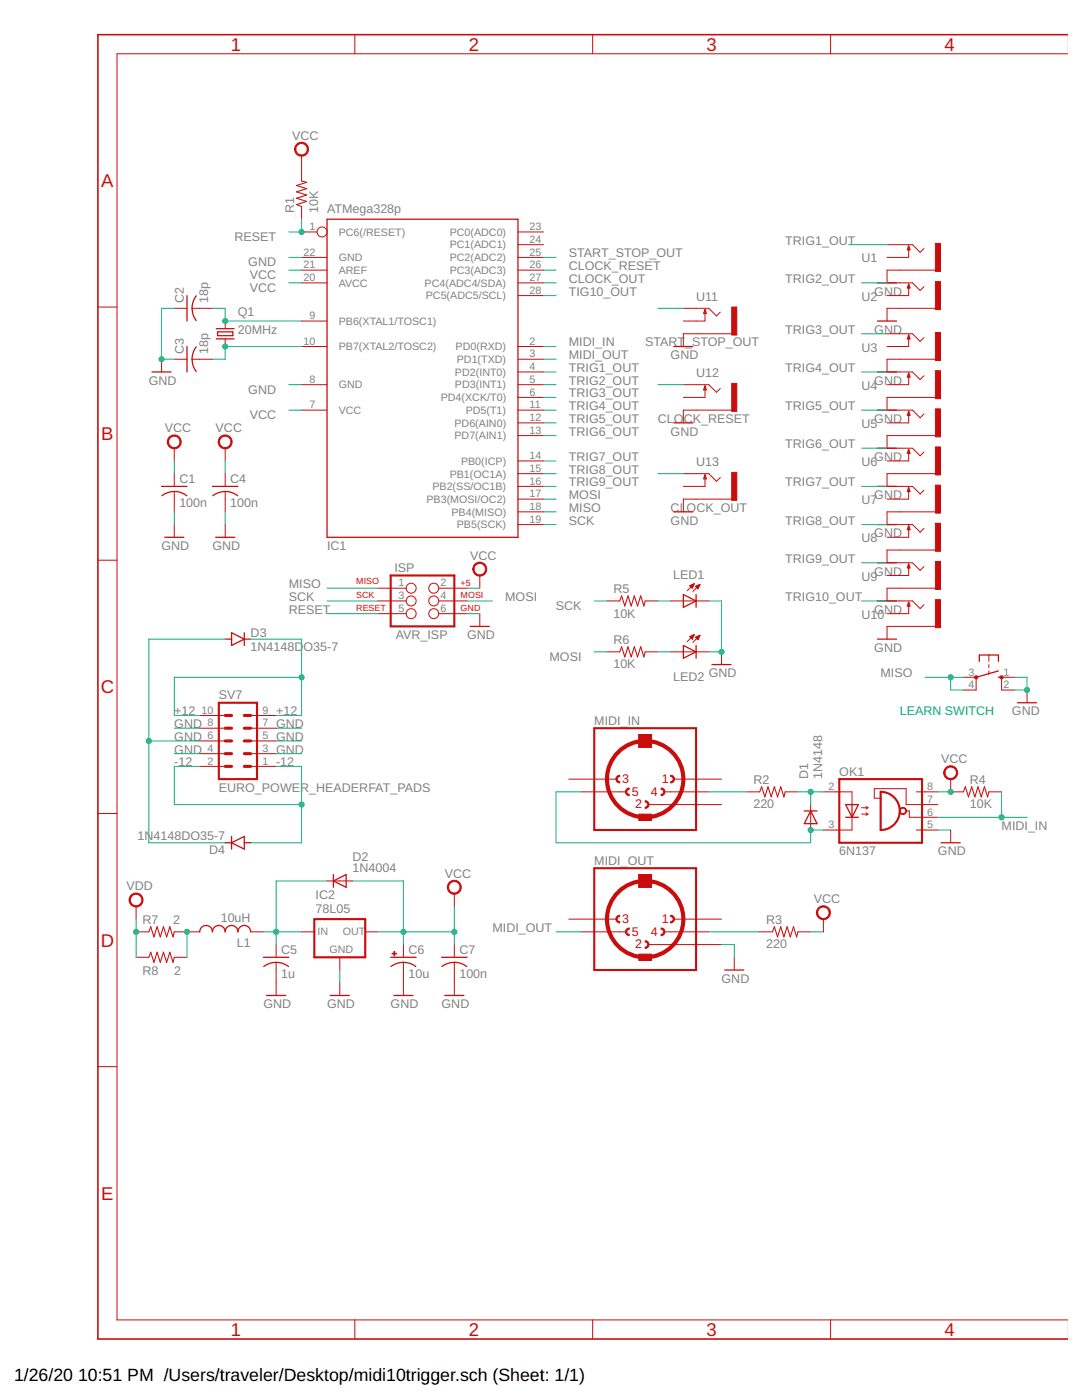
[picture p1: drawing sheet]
<svg xmlns="http://www.w3.org/2000/svg" width="216mm" height="279mm" viewBox="0 0 216 279" stroke-linecap="round" stroke-linejoin="round" font-family="sans-serif">
<path d="M213.2 6.9h-193.7v260.3h193.7" fill="none" stroke="#c90d0c" stroke-width=".32"/>
<g fill="none" stroke="#c90d0c" stroke-width=".2">
<path d="M70.8 6.9v3.8M118.3 6.9v3.8M165.7 6.9v3.8M213.2 10.7h-189.9v252.7h189.9M60.2 31.1v5M60.2 51.4h5.1M60.2 53.9h5.1M60.2 56.5h5.1M60.2 46.3h3.1M60.2 41.2v2.6M103.4 51.4h5M103.4 53.9h5"/>
<path d="M103.4 56.5h5M103.4 59h5M103.4 48.8h5M103.4 46.3h5M177 48.8h5.1l1.5 1.6 .8-.8M181.3 49.1v2.3h-4.3M181.3 56.7v2.3h-4.3M186.6 53.9h-9.6v2.6h5.1l1.5 1.5 .8-.8M19.5 61.3h3.8M32.2 71.7v2.5M34.8 71.7h2.5M34.8 61.5h2.5"/>
<path d="M38.3 71.7h4.1M38.3 61.5h4.1M44.9 64.1v1.5M44.9 67.6v1.6M60.2 69.2h5.1M60.2 64.1h5.1M60.2 76.8h5.1M103.4 69.2h5M103.4 76.8h5M103.4 79.3h5M103.4 74.2h5M103.4 71.7h5"/>
<path d="M136.4 76.8h5l1.6 1.5 .7-.8M136.4 61.5h5l1.6 1.6 .7-.8M140.7 61.8v2.3h-4.3M140.7 77v2.3h-4.3M146 66.6h-9.6v2.6M177 66.6h5.1l1.5 1.5 .8-.7M181.3 66.9v2.3h-4.3M181.3 74.5v2.3h-4.3M186.6 79.3h-9.6v2.6h5.1l1.5 1.5 .8-.8M186.6 71.7h-9.6v2.5h5.1l1.5 1.6 .8-.8M186.6 61.5h-9.6v2.6M34.8 89.5v2.5"/>
<path d="M34.8 94.5v2.6M34.8 98.1v4.1M44.9 89.5v2.5M44.9 94.5v2.6M44.9 98.1v4.1M60.2 81.9h5.1M103.4 81.9h5M103.4 99.6h5M103.4 97.1h5M103.4 94.5h5M103.4 92h5M103.4 86.9h5"/>
<path d="M103.4 84.4h5M136.4 94.5h5l1.6 1.6 .7-.8M140.7 94.8v2.3h-4.3M146 81.9h-9.6v2.5M146 99.6h-9.6v2.6M181.3 97.3v2.3h-4.3M181.3 89.7v2.3h-4.3M181.3 82.1v2.3h-4.3M186.6 94.5h-9.6v2.6h5.1l1.5 1.5 .8-.8M186.6 86.9h-9.6v2.6h5.1l1.5 1.5 .8-.8M19.5 111.8h3.8M34.8 104.7v2.5"/>
<path d="M44.9 104.7v2.5M75.4 117.4h5.6M75.4 119.9h5.6M87.5 117.4h5.7M87.5 119.9h5.7M95.7 114.9v2.5M103.4 104.7h5M103.4 102.2h5M121.1 119.9h2.6M128.7 119.9h2.6M133.8 119.9h7.6M137.6 116.9l.9-.4-.4 .9z"/>
<path d="M137.7 116.9h.6M137.8 117.1h.5M137.8 116.8h.6M137.9 117.2h.3M138 117.3h.2M138.1 116.7h.4M138.4 116.6h.1M138.5 116.5l-1.4 1.4M138.8 117l.9-.4-.4 .9zM138.8 117.1h.7M138.9 117.2h.5M139 116.9h.5"/>
<path d="M139 117.3h.4M139.2 117.4h.1M139.3 116.8h.3M139.5 116.7h.1M139.7 116.6l-1.4 1.4M181.3 104.9v2.3h-4.3M181.3 112.6v2.3h-4.3M186.6 102.2h-9.6v2.5h5.1l1.5 1.5 .8-.7M186.6 117.4h-9.6v2.5h5.1l1.5 1.6 .8-.8M186.6 109.8h-9.6v2.5h5.1l1.5 1.5 .8-.7M75.4 122.5h5.6M87.5 122.5h5.7"/>
<path d="M95.7 122.5v2.5M121.1 130.1h2.6M128.7 130.1h2.6M133.8 130.1h7.6M137.6 127l.5 .6M137.6 127.1h.7M137.8 127.2h.5M137.9 126.9h.5M137.9 127.3h.3M138 127.4h.2M138.1 127.6h.1M138.2 126.8h.3"/>
<path d="M138.4 126.7h.1M138.5 126.7l-1.4 1.4M138.5 126.7l-.9 .3M138.5 126.7l-.4 .9M138.8 127.2h.7M138.9 127.3h.5M139 127.4h.4M139 127.1h.6M139.1 127.6h.2M139.3 127.7h.1M139.3 126.9h.3M139.6 126.8h.1"/>
<path d="M139.7 126.8l-1.4 1.4M139.7 126.8l-.9 .4 .5 .5M139.7 126.8l-.4 .9M144 130.1v2.5M181.3 120.2v2.3h-4.3M186.6 125h-9.6v2.6M192.2 135.2h2.6v2.5h-2.6M197.3 130.7v1.3M197.3 132.6v.7M197.3 133.9v.6M202.4 135.2h-2.5v2.5h2.5M204.9 137.7v2.6"/>
<path d="M39.9 153h5M39.9 150.4h5M39.9 147.9h5M39.9 145.3h5M39.9 142.8h5M50 153h5.1M50 150.4h5.1M50 147.9h5.1M50 145.3h5.1M50 142.8h5.1M113.5 155.5h9.5M116 158h8.9"/>
<path d="M127.5 146.6h2.5v2.5h-2.5zM132.5 158h8.9M134.5 155.5h9.5M149.1 158h2.5M156.7 158h2.5M164.3 158h5.7v2.6M175.7 159.3h-1.2v-1.9h6.3v3.2h6.4M182.8 158h4.4M189.7 155.5v2.5h2.5M197.3 158h2.6M19.5 162.3h3.8M65.3 175.8h5"/>
<path d="M90.7 178.4v2.5M127.5 174.5h2.5v2.6h-2.5zM129.4 160.6h14.6M161.8 160.6v5.1M170 163.1v2.6h-5.7M171.9 161.2h1.3M171.9 162.5h1.3M172.8 161l.4 .2M172.8 162.2l.4 .3M173.2 161.2l-.4 .3M173.2 162.5l-.4 .2M180.8 161.8h.6v1.3h.7"/>
<path d="M182.2 163.1h5M182.8 165.7h4.4M189.7 165.7v2.5M27.2 186h2.5M27.2 191.1h2.5M27.2 180.9v2.5M34.8 186h5.1M34.8 191.1h2.5M50 186h2.6M55.1 188.5v2.6M55.1 192.1v6.6M60.2 186h2.5"/>
<path d="M67.8 191.1v2.5M67.8 196.1v2.6M72.9 186h2.5M80.5 188.5v2.6M80.5 192.1v6.6M90.7 188.5v2.6M90.7 192.1v6.6M113.5 183.4h9.5M116 186h8.9M129.4 188.5h14.6M132.5 186h8.9M134.5 183.4h9.5"/>
<path d="M146.5 191.1v2.5M151.6 186h2.5M159.2 186h2.6M164.3 183.4v2.6M19.5 212.9h3.8M70.8 263.4v3.8M118.3 263.4v3.8M165.7 263.4v3.8"/>
<circle cx="64.3" cy="46.3" r=".99"/>
<circle cx="82" cy="117.4" r=".99"/>
<circle cx="82" cy="119.9" r=".99"/>
<circle cx="86.6" cy="119.9" r=".99"/>
<circle cx="86.6" cy="117.4" r=".99"/>
<circle cx="82" cy="122.5" r=".99"/>
<circle cx="86.6" cy="122.5" r=".99"/>
</g>
<g fill="none" stroke="#c90d0c" stroke-width=".25">
<path d="M37.3 59v5.1M39.2 59a4 4 0 0 0 0 5M65.3 43.8h38.1v63.4h-38.1zM175.1 56.5h3.8M181.3 49.1l.3 .7h-.5zM181.3 56.7l.3 .8h-.5zM30.3 74.2h3.8M37.3 69.2v5M39.2 69.2a4 4 0 0 0 0 4.9M43.2 65.6h3.5M43.2 67.6h3.5M43.4 66.2h3.1v.8h-3.1z"/>
<path d="M134.5 69.2h3.8M140.7 61.8l.2 .7h-.5zM140.7 77l.2 .8h-.5zM175.1 74.2h3.8M175.1 64.1h3.8M181.3 66.9l.3 .7h-.5zM181.3 74.5l.3 .7h-.5zM32.2 97.1h5.1M32.3 98.9a4.1 4.1 0 0 1 5 0M42.4 97.1h5.1M42.5 98.9a4 4 0 0 1 4.9 0M134.5 84.4h3.8"/>
<path d="M140.7 94.8l.2 .7h-.5zM175.1 97.1h3.8M175.1 89.5h3.8M175.1 81.9h3.8M181.3 82.1l.3 .8h-.5zM181.3 89.7l.3 .8h-.5zM181.3 97.3l.3 .8h-.5zM32.9 107.2h3.8M43 107.2h3.8M134.5 102.2h3.8M136.4 118.7l2.5 1.2-2.5 1.3zM138.9 118.7v2.5"/>
<path d="M175.1 119.9h3.8M175.1 112.3h3.8M175.1 104.7h3.8M181.3 104.9l.3 .8h-.5zM181.3 112.6l.3 .7h-.5zM44.9 127.6h1.3M46.2 126.3l2.5 1.3-2.5 1.2zM48.7 127.6h1.3M48.7 126.3v2.5M93.8 125h3.8M136.4 128.8l2.5 1.3-2.5 1.3zM138.9 128.8v2.6"/>
<path d="M142.1 132.6h3.8M175.1 127.6h3.8M181.3 120.2l.3 .7h-.5zM195.4 132v-1.3h3.8v1.3M199.2 135.2h.7M199.2 133.9l-4.4 1.3M203 140.3h3.8M44.9 168.2h1.3M46.2 168.2l2.5-1.3v2.6zM46.2 166.9v2.6M48.7 168.2h1.3M66.5 175.8l2.6-1.3v2.6z"/>
<path d="M66.5 174.5v2.6M160.5 161.8h2.5M161.8 161.8l1.2 2.6h-2.5zM168.7 160.6h2.6l-1.3 2.5zM168.7 163.1h2.6M170 160.6v2.5M187.8 168.2h3.8M39.9 186a1.27 1.27 0 0 1 1.2-1.3 1.27 1.27 0 0 1 1.3 1.3 1.27 1.27 0 0 1 1.3-1.3 1.27 1.27 0 0 1 1.2 1.3 1.27 1.27 0 0 1 1.3-1.3 1.27 1.27 0 0 1 1.3 1.3 1.27 1.27 0 0 1 1.2-1.3 1.27 1.27 0 0 1 1.3 1.3M52.6 191.1h5M52.6 192.9a4 4 0 0 1 5 0M53.2 198.7h3.8M65.9 198.7h3.8"/>
<path d="M78 191.1h5M78 192.9a4 4 0 0 1 5 0M78.6 198.7h3.8M88.1 191.1h5.1M88.2 192.9a4 4 0 0 1 4.9 0M88.8 198.7h3.8M144.6 193.6h3.8"/>
</g>
<path d="M60.2 36.1l1 .3-2 .6 2 .7-2 .6 2 .6-2 .7 2 .6-2 .6 1 .4M123.7 119.9l.3-1 .7 2 .6-2 .6 2 .7-2 .6 2 .6-2 .7 2 .2-1M123.7 130.1l.3-1 .7 2 .6-2 .6 2 .7-2 .6 2 .6-2 .7 2 .2-1M151.6 158l.4-1 .6 2 .6-2 .7 2 .6-2 .7 2 .6-2 .6 2 .3-1M192.2 158l.4-1 .7 2 .6-2 .6 2 .7-2 .6 2 .6-2 .7 2 .2-1M29.7 186l.4-1 .6 2 .6-2 .7 2 .6-2 .7 2 .6-2 .6 2 .3-1M29.7 191.1l.4-1.1 .6 2.1 .6-2.1 .7 2.1 .6-2.1 .7 2.1 .6-2.1 .6 2.1 .3-1M154.1 186l.4-1 .7 2 .6-2 .6 2 .7-2 .6 2 .6-2 .7 2 .2-1" fill="none" stroke="#c90d0c" stroke-width=".21"/>
<path d="M78 114.9h12.7v10.1h-12.7zM43.7 140.3h7.6v15.2h-7.6zM118.6 145.3h20.3v20.4h-20.3zM167.5 155.5h16.5v12.7h-16.5zM175.7 158a3.8 3.8 0 0 1 3.8 3.8 3.8 3.8 0 0 1-3.8 3.9zM118.6 173.3h20.3v20.3h-20.3zM62.7 183.4h10.2v7.7h-10.2z" fill="none" stroke="#c90d0c" stroke-width=".42"/>
<g fill="#c90d0c" stroke="#c90d0c" stroke-width=".2">
<path d="M125 157.5l.6-.2v.2a.51 .51 0 0 0-.5 .5 .51 .51 0 0 0 .5 .5v.3a.77 .77 0 0 1-.7-.5 .77 .77 0 0 1 .1-.8z" fill-rule="evenodd"/>
<path d="M133.8 154.7a.76 .76 0 0 1 .8 .8 .76 .76 0 0 1-.8 .8v-.3a.51 .51 0 0 0 .5-.5 .51 .51 0 0 0-.5-.5z" fill-rule="evenodd"/>
<path d="M123.1 154.9l.6-.2v.3a.51 .51 0 0 0-.5 .5 .51 .51 0 0 0 .5 .5v.3a.77 .77 0 0 1-.7-.5 .77 .77 0 0 1 .1-.9z" fill-rule="evenodd"/>
<path d="M128.7 159.8a.76 .76 0 0 1 .8 .8 .76 .76 0 0 1-.8 .7v-.2a.51 .51 0 0 0 .6-.5 .51 .51 0 0 0-.6-.5z" fill-rule="evenodd"/>
<path d="M131.9 157.3a.76 .76 0 0 1 .8 .7 .76 .76 0 0 1-.8 .8v-.3a.51 .51 0 0 0 .5-.5 .51 .51 0 0 0-.5-.5z" fill-rule="evenodd"/>
<path d="M94.7 112.6a1.4 1.4 0 0 1 2.2 .2 1.4 1.4 0 0 1-.8 2.1 1.4 1.4 0 0 1-1.8-1.3h.3a1.14 1.14 0 0 1 1.7-1 1.14 1.14 0 0 1 .1 2 1.14 1.14 0 0 1-1.8-.7v-.3h-.3z" fill-rule="evenodd"/>
<path d="M188.7 153.3a1.39 1.39 0 0 1 2.2 .2 1.39 1.39 0 0 1-.8 2.1 1.39 1.39 0 0 1-1.8-1.4h.3a1.15 1.15 0 0 1 1.6-1.1 1.15 1.15 0 0 1 .3 1.9 1.15 1.15 0 0 1-1.9-.5v-.3h-.3z" fill-rule="evenodd"/>
<path d="M59.2 28.8a1.39 1.39 0 0 1 2.2 .3 1.39 1.39 0 0 1-.9 2 1.39 1.39 0 0 1-1.7-1.3h.2a1.14 1.14 0 0 1 1.7-1 1.14 1.14 0 0 1 .2 1.9 1.14 1.14 0 0 1-1.8-.6l-.1-.3h-.2z" fill-rule="evenodd"/>
<path d="M33.8 87.2a1.4 1.4 0 0 1 2.2 .3 1.4 1.4 0 0 1-.9 2 1.4 1.4 0 0 1-1.7-1.3h.2a1.14 1.14 0 0 1 1.6-1.1 1.14 1.14 0 0 1 .3 1.9 1.14 1.14 0 0 1-1.8-.5l-.1-.3h-.2z" fill-rule="evenodd"/>
<path d="M125 185.4l.6-.2v.3a.51 .51 0 0 0-.5 .5 .51 .51 0 0 0 .5 .5v.2a.77 .77 0 0 1-.7-.4 .77 .77 0 0 1 .1-.9z" fill-rule="evenodd"/>
<path d="M133.8 182.7a.76 .76 0 0 1 .8 .7 .76 .76 0 0 1-.8 .8v-.3a.51 .51 0 0 0 .5-.5 .51 .51 0 0 0-.5-.5z" fill-rule="evenodd"/>
<path d="M123.1 182.9l.6-.2v.2a.51 .51 0 0 0-.5 .5 .51 .51 0 0 0 .5 .5v.3a.77 .77 0 0 1-.7-.5 .77 .77 0 0 1 .1-.8z" fill-rule="evenodd"/>
<path d="M128.7 187.7a.76 .76 0 0 1 .8 .8 .76 .76 0 0 1-.8 .8v-.3a.51 .51 0 0 0 .6-.5 .51 .51 0 0 0-.6-.5z" fill-rule="evenodd"/>
<path d="M131.9 185.2a.76 .76 0 0 1 .8 .8 .76 .76 0 0 1-.8 .7v-.2a.51 .51 0 0 0 .5-.5 .51 .51 0 0 0-.5-.5z" fill-rule="evenodd"/>
<path d="M163.3 181.2a1.4 1.4 0 0 1 2.2 .2 1.4 1.4 0 0 1-.8 2.1 1.4 1.4 0 0 1-1.8-1.3h.3a1.15 1.15 0 0 1 1.6-1.1 1.15 1.15 0 0 1 .3 1.9 1.15 1.15 0 0 1-1.9-.6v-.2h-.3z" fill-rule="evenodd"/>
<path d="M179.6 161.4a.71 .71 0 0 1 1.2 0 .71 .71 0 0 1-.4 1.1 .71 .71 0 0 1-.9-.7h.1a.56 .56 0 0 1 .8-.4 .56 .56 0 0 1 .1 .9 .56 .56 0 0 1-.9-.3v-.2h-.1z" fill-rule="evenodd"/>
<path d="M43.9 87.2a1.4 1.4 0 0 1 2.2 .3 1.4 1.4 0 0 1-.8 2 1.4 1.4 0 0 1-1.8-1.3h.3a1.14 1.14 0 0 1 1.6-1.1 1.14 1.14 0 0 1 .3 1.9 1.14 1.14 0 0 1-1.9-.5v-.3h-.3z" fill-rule="evenodd"/>
<path d="M89.6 176.1a1.4 1.4 0 0 1 2.2 .2 1.4 1.4 0 0 1-.8 2.1 1.4 1.4 0 0 1-1.7-1.3h.2a1.14 1.14 0 0 1 1.7-1 1.14 1.14 0 0 1 .1 1.9 1.14 1.14 0 0 1-1.8-.6v-.3h-.2z" fill-rule="evenodd"/>
<path d="M26.1 178.7a1.39 1.39 0 0 1 2.2 .2 1.39 1.39 0 0 1-.8 2.1 1.39 1.39 0 0 1-1.7-1.4h.2a1.15 1.15 0 0 1 1.6-1.1 1.15 1.15 0 0 1 .3 1.9 1.15 1.15 0 0 1-1.8-.5l-.1-.3h-.2z" fill-rule="evenodd"/>
<circle cx="194.8" cy="135.2" r=".33"/>
<circle cx="199.8" cy="135.2" r=".33"/>
</g>
<g fill="none" stroke="#c90d0c" stroke-width=".83">
<circle cx="128.7" cy="155.5" r="7.6"/>
<circle cx="128.7" cy="183.4" r="7.6"/>
</g>
<g fill="#c90d0c" stroke="#c90d0c" stroke-width=".2">
<path d="M127.5 146.6h2.5v2.5h-2.5z"/>
<path d="M127.5 162.5h2.5v1.2h-2.5z"/>
<path d="M127.5 174.5h2.5v2.6h-2.5z"/>
<path d="M127.5 190.4h2.5v1.3h-2.5z"/>
<path d="M78.2 190.2h.9v.2h-.9z"/>
<path d="M78.6 189.9h.1v.9h-.1z"/>
<path d="M186.6 48.6h1.1v5.6h-1.1z"/>
<path d="M186.6 56.2h1.1v5.6h-1.1z"/>
<path d="M186.6 66.4h1.1v5.5h-1.1z"/>
<path d="M186.6 74h1.1v5.6h-1.1z"/>
<path d="M186.6 81.6h1.1v5.6h-1.1z"/>
<path d="M186.6 89.2h1.1v5.6h-1.1z"/>
<path d="M186.6 96.8h1.1v5.6h-1.1z"/>
<path d="M186.6 104.4h1.1v5.6h-1.1z"/>
<path d="M186.6 112.1h1.1v5.5h-1.1z"/>
<path d="M186.6 119.7h1.1v5.6h-1.1z"/>
<path d="M146 61.3h1v5.6h-1z"/>
<path d="M146 76.5h1v5.6h-1z"/>
<path d="M146 94.3h1v5.6h-1z"/>
</g>
<path d="M44.9 147.9h1.3M44.9 150.4h1.3M44.9 153h1.3M44.9 142.8h1.3M44.9 145.3h1.3M48.7 147.9h1.3M48.7 150.4h1.3M48.7 153h1.3M48.7 142.8h1.3M48.7 145.3h1.3" fill="none" stroke="#c90d0c" stroke-width=".61"/>
<g fill="none" stroke="#0dab76" stroke-width=".2">
<path d="M57.6 51.4h2.6M57.6 53.9h2.6M57.6 56.5h2.6M60.2 43.8v2.5h-2.6M108.4 51.4h2.6M108.4 53.9h2.6M108.4 56.5h2.6M108.4 59h2.6M169.4 48.8h7.6M171.9 56.5h5.1M34.8 61.5h-2.6v10.2h2.6M42.4 61.5h2.5v2.6h15.3"/>
<path d="M57.6 76.8h2.6M60.2 69.2h-15.3v2.5h-2.5M108.4 71.7h2.6M108.4 76.8h2.6M108.4 69.2h2.6M108.4 74.2h2.6M108.4 79.3h2.6M131.3 61.5h5.1M131.3 76.8h5.1M171.9 74.2h5.1M171.9 66.6h5.1M34.8 92v2.5"/>
<path d="M44.9 92v2.5M57.6 81.9h2.6M108.4 81.9h2.6M108.4 99.6h2.6M108.4 92h2.6M108.4 97.1h2.6M108.4 94.5h2.6M108.4 84.4h2.6M108.4 86.9h2.6M131.3 94.5h5.1M171.9 81.9h5.1M171.9 97.1h5.1"/>
<path d="M171.9 89.5h5.1M34.8 102.2v2.5M44.9 102.2v2.5M65.3 119.9h10.1M65.3 117.4h10.1M93.2 119.9h5.1M93.2 117.4h2.5M108.4 102.2h2.6M108.4 104.7h2.6M118.6 119.9h2.5M131.3 119.9h2.5M141.4 119.9h2.6v10.2h-2.6"/>
<path d="M171.9 119.9h5.1M171.9 104.7h5.1M171.9 112.3h5.1M44.9 127.6h-15.2v40.6h15.2M50 127.6h10.2v15.2h-5.1M60.2 135.2h-25.4v7.6h5.1M65.3 122.5h10.1M93.2 122.5h2.5M118.6 130.1h2.5M131.3 130.1h2.5M184.6 135.2h7.6M189.7 135.2v2.5h2.5"/>
<path d="M202.4 135.2h2.5v2.5h-2.5M29.7 147.9h10.2M34.8 145.3h5.1M34.8 150.4h5.1M39.9 153h-5.1v7.6h25.4M55.1 145.3h5.1M55.1 147.9h5.1M55.1 150.4h5.1M55.1 153h5.1v15.2h-10.2M116 158h-5v10.2h50.8v-2.5h2.5M141.4 158h7.7M159.2 158h5.1"/>
<path d="M161.8 158v2.6M187.2 158h2.5M199.9 158v5.1M65.3 175.8h-10.2v12.7M70.3 175.8h10.2v12.7M187.2 165.7h2.5M187.2 163.1h17.7M27.2 183.4v7.7M37.3 186v5.1M52.6 186h7.6M67.8 193.6v2.5M75.4 186h15.3"/>
<path d="M90.7 180.9v7.6M111 186h5M141.4 186h10.2M144 188.5h2.5v2.6M161.8 186h2.5"/>
</g>
<g fill="#0dab76" stroke="#0dab76" stroke-width=".2">
<circle cx="32.2" cy="71.7" r=".51"/>
<circle cx="144" cy="130.1" r=".51"/>
<circle cx="204.9" cy="137.7" r=".51"/>
<circle cx="29.7" cy="147.9" r=".51"/>
<circle cx="189.7" cy="158" r=".51"/>
<circle cx="80.5" cy="186" r=".51"/>
<circle cx="90.7" cy="186" r=".51"/>
<circle cx="60.2" cy="46.3" r=".51"/>
<circle cx="44.9" cy="69.2" r=".51"/>
<circle cx="44.9" cy="64.1" r=".51"/>
<circle cx="189.7" cy="135.2" r=".51"/>
<circle cx="199.9" cy="163.1" r=".51"/>
<circle cx="161.8" cy="165.7" r=".51"/>
<circle cx="161.8" cy="158" r=".51"/>
<circle cx="27.2" cy="186" r=".51"/>
<circle cx="55.1" cy="186" r=".51"/>
<circle cx="37.3" cy="186" r=".51"/>
<circle cx="60.2" cy="135.2" r=".51"/>
<circle cx="60.2" cy="160.6" r=".51"/>
</g>
<g font-size="3.7" fill="#c90d0c">
<text x="46.1" y="10.1">1</text>
<text x="93.5" y="10.1">2</text>
<text x="141" y="10.1">3</text>
<text x="188.4" y="10.1">4</text>
<text x="20.2" y="37.3">A</text>
<text x="20.2" y="87.8">B</text>
<text x="20.1" y="138.4">C</text>
<text x="20.1" y="188.9">D</text>
<text x="20.2" y="239.4">E</text>
<text x="46.1" y="266.6">1</text>
<text x="93.5" y="266.6">2</text>
<text x="141" y="266.6">3</text>
<text x="188.4" y="266.6">4</text>
</g>
<g font-size="3.5">
<text x="2.8" y="275.6">1/26/20</text>
<text x="15.6" y="275.6">10:51 PM /Users/traveler/Desktop/midi10trigger.sch (Sheet: 1/1)</text>
</g>
<g font-size="2.5" fill="#808080">
<text x="58.3" y="27.9">VCC</text>
<text x="58.7" y="42.5" transform="rotate(-90 58.7 42.5)">R1</text>
<text x="63.5" y="42.5" transform="rotate(-90 63.5 42.5)">10K</text>
<text x="65.3" y="42.5">ATMega328p</text>
<text x="46.8" y="48.1">RESET</text>
<text x="49.5" y="53.1">GND</text>
<text x="113.5" y="53.9">CLOCK_RESET</text>
<text x="113.5" y="51.4">START_STOP_OUT</text>
<text x="156.7" y="48.8">TRIG1_OUT</text>
<text x="171.9" y="52.4">U1</text>
<text x="49.8" y="55.7">VCC</text>
<text x="49.8" y="58.2">VCC</text>
<text x="113.5" y="59">TIG10_OUT</text>
<text x="113.5" y="56.4">CLOCK_OUT</text>
<text x="156.7" y="56.4">TRIG2_OUT</text>
<text x="174.5" y="59">GND</text>
<text x="36.7" y="60.5" transform="rotate(-90 36.7 60.5)">C2</text>
<text x="41.5" y="60.5" transform="rotate(-90 41.5 60.5)">18p</text>
<text x="47.5" y="63">Q1</text>
<text x="138.9" y="60">U11</text>
<text x="171.9" y="60">U2</text>
<text x="36.7" y="70.7" transform="rotate(-90 36.7 70.7)">C3</text>
<text x="41.5" y="70.7" transform="rotate(-90 41.5 70.7)">18p</text>
<text x="47.5" y="66.6">20MHz</text>
<text x="113.5" y="69.1">MIDI_IN</text>
<text x="113.5" y="71.7">MIDI_OUT</text>
<text x="128.7" y="69.1">START</text>
<text x="133.8" y="71.7">GND</text>
<text x="136.7" y="69.1">_STOP_OUT</text>
<text x="156.7" y="66.6">TRIG3_OUT</text>
<text x="171.9" y="70.2">U3</text>
<text x="174.5" y="66.6">GND</text>
<text x="29.7" y="76.8">GND</text>
<text x="113.5" y="74.2">TRIG1_OUT</text>
<text x="113.5" y="76.8">TRIG2_OUT</text>
<text x="138.9" y="75.2">U12</text>
<text x="156.7" y="74.2">TRIG4_OUT</text>
<text x="171.9" y="77.8">U4</text>
<text x="174.5" y="76.8">GND</text>
<text x="49.5" y="78.5">GND</text>
<text x="49.8" y="83.6">VCC</text>
<text x="113.5" y="79.3">TRIG3_OUT</text>
<text x="113.5" y="81.8">TRIG4_OUT</text>
<text x="156.7" y="81.8">TRIG5_OUT</text>
<text x="32.9" y="86.3">VCC</text>
<text x="43" y="86.3">VCC</text>
<text x="113.5" y="84.4">TRIG5_OUT</text>
<text x="113.5" y="86.9">TRIG6_OUT</text>
<text x="131.3" y="84.4">CLO</text>
<text x="133.8" y="86.9">GND</text>
<text x="136.4" y="84.4">CK_RESET</text>
<text x="156.7" y="89.5">TRIG6_OUT</text>
<text x="171.9" y="85.4">U5</text>
<text x="174.5" y="84.4">GND</text>
<text x="113.5" y="92">TRIG7_OUT</text>
<text x="113.5" y="94.5">TRIG8_OUT</text>
<text x="138.9" y="93">U13</text>
<text x="171.9" y="93">U6</text>
<text x="174.5" y="92">GND</text>
<text x="35.8" y="101.3">100n</text>
<text x="35.8" y="96.4">C1</text>
<text x="45.9" y="101.3">100n</text>
<text x="45.9" y="96.4">C4</text>
<text x="113.5" y="99.6">MOSI</text>
<text x="113.5" y="97.1">TRIG9_OUT</text>
<text x="156.7" y="97.1">TRIG7_OUT</text>
<text x="171.9" y="100.6">U7</text>
<text x="174.5" y="99.6">GND</text>
<text x="113.5" y="102.2">MISO</text>
<text x="113.5" y="104.7">SCK</text>
<text x="133.8" y="104.7">GND</text>
<text x="133.8" y="102.2">CLOCK_OUT</text>
<text x="156.7" y="104.7">TRIG8_OUT</text>
<text x="174.5" y="107.2">GND</text>
<text x="32.2" y="109.8">GND</text>
<text x="42.4" y="109.8">GND</text>
<text x="65.3" y="109.8">IC1</text>
<text x="93.8" y="111.7">VCC</text>
<text x="156.7" y="112.3">TRIG9_OUT</text>
<text x="171.9" y="108.3">U8</text>
<text x="57.6" y="117.4">MISO</text>
<text x="57.6" y="119.9">SCK</text>
<text x="78.7" y="114.1">ISP</text>
<text x="100.8" y="119.9">MOSI</text>
<text x="122.4" y="118.4">R5</text>
<text x="134.3" y="115.6">LED1</text>
<text x="156.7" y="119.9">TRIG10_OUT</text>
<text x="171.9" y="115.9">U9</text>
<text x="174.5" y="114.9">GND</text>
<text x="57.6" y="122.5">RESET</text>
<text x="110.9" y="121.7">SCK</text>
<text x="122.4" y="123.2">10K</text>
<text x="171.9" y="123.5">U10</text>
<text x="174.5" y="122.5">GND</text>
<text x="50" y="129.9">1N4148D</text>
<text x="50" y="127.1">D3</text>
<text x="60.6" y="129.9">O35-7</text>
<text x="79" y="127.6">AVR_ISP</text>
<text x="93.2" y="127.6">GND</text>
<text x="109.7" y="131.9">MOSI</text>
<text x="122.4" y="128.6">R6</text>
<text x="174.5" y="130.1">GND</text>
<text x="122.4" y="133.4">10K</text>
<text x="134.3" y="135.9">LED2</text>
<text x="141.4" y="135.2">GND</text>
<text x="175.7" y="135.2">MISO</text>
<text x="34.8" y="142.8">+12</text>
<text x="43.7" y="139.5">SV7</text>
<text x="55.1" y="142.8">+12</text>
<text x="201.9" y="142.8">GND</text>
<text x="34.8" y="145.3">GND</text>
<text x="34.8" y="147.9">GND</text>
<text x="55.1" y="145.3">GND</text>
<text x="55.1" y="147.9">GND</text>
<text x="118.6" y="144.7">MIDI_IN</text>
<text x="34.8" y="150.4">GND</text>
<text x="34.8" y="152.9">-12</text>
<text x="55.1" y="150.4">GND</text>
<text x="55.1" y="152.9">-12</text>
<text x="161.3" y="155.5" transform="rotate(-90 161.3 155.5)">D1</text>
<text x="164.1" y="155.5" transform="rotate(-90 164.1 155.5)">1N4148</text>
<text x="167.5" y="154.9">OK1</text>
<text x="187.8" y="152.3">VCC</text>
<text x="43.7" y="158">EURO_POWER_HEADERFAT_PADS</text>
<text x="150.3" y="161.3">220</text>
<text x="150.3" y="156.5">R2</text>
<text x="193.5" y="161.3">10K</text>
<text x="193.5" y="156.5">R4</text>
<text x="27.5" y="167.7">1N4148DO35-7</text>
<text x="199.9" y="165.6">MIDI_IN</text>
<text x="41.7" y="170.4">D4</text>
<text x="70.3" y="171.8">D2</text>
<text x="118.6" y="172.6">MIDI_OUT</text>
<text x="167.5" y="170.7">6N137</text>
<text x="187.2" y="170.7">GND</text>
<text x="25.3" y="177.7">VDD</text>
<text x="63" y="179.4">IC2</text>
<text x="70.3" y="174.1">1N4004</text>
<text x="88.7" y="175.2">VCC</text>
<text x="28.4" y="184.5">R7</text>
<text x="34.5" y="184.4">2</text>
<text x="44" y="183.9">10uH</text>
<text x="63" y="182.2">78L05</text>
<text x="98.3" y="186">MIDI_OUT</text>
<text x="152.9" y="184.5">R3</text>
<text x="162.4" y="180.2">VCC</text>
<text x="47.2" y="189">L1</text>
<text x="56.1" y="190.4">C5</text>
<text x="81.5" y="190.4">C6</text>
<text x="91.7" y="190.4">C7</text>
<text x="152.9" y="189.3">220</text>
<text x="28.4" y="194.6">R8</text>
<text x="34.8" y="194.6">2</text>
<text x="56.1" y="195.2">1u</text>
<text x="81.5" y="195.2">10u</text>
<text x="91.7" y="195.2">100n</text>
<text x="144" y="196.1">GND</text>
<text x="52.6" y="201.2">GND</text>
<text x="65.3" y="201.2">GND</text>
<text x="77.9" y="201.2">GND</text>
<text x="88.1" y="201.2">GND</text>
</g>
<text font-size="2.5" fill="#0dab76" x="179.5" y="142.8">LEARN SWITCH</text>
<g font-size="2.5" fill="#c90d0c">
<text x="124.2" y="156.3">3</text>
<text x="126.1" y="158.9">5</text>
<text x="126.7" y="161.3">2</text>
<text x="129.9" y="158.8">4</text>
<text x="132" y="156.3">1</text>
<text x="124.2" y="184.2">3</text>
<text x="132" y="184.2">1</text>
<text x="126.1" y="186.9">5</text>
<text x="126.7" y="189.3">2</text>
<text x="129.9" y="186.7">4</text>
</g>
<g font-size="2.1" fill="#808080">
<text x="61.7" y="45.9">1</text>
<text x="67.6" y="47">PC6(/RESET)</text>
<text x="89.7" y="47.1">PC0(ADC0)</text>
<text x="105.7" y="45.9">23</text>
<text x="60.5" y="51">22</text>
<text x="60.5" y="53.6">21</text>
<text x="67.6" y="52.1">GND</text>
<text x="89.7" y="52.1">PC2(ADC2)</text>
<text x="89.7" y="49.6">PC1(ADC1)</text>
<text x="105.7" y="53.6">26</text>
<text x="105.7" y="51">25</text>
<text x="105.7" y="48.5">24</text>
<text x="60.5" y="56.1">20</text>
<text x="67.6" y="54.7">AREF</text>
<text x="67.6" y="57.2">AVCC</text>
<text x="84.7" y="57.2">PC4(ADC4/SDA)</text>
<text x="85" y="59.7">PC5(ADC5/SCL)</text>
<text x="89.7" y="54.7">PC3(ADC3)</text>
<text x="105.7" y="58.6">28</text>
<text x="105.7" y="56.1">27</text>
<text x="61.7" y="63.7">9</text>
<text x="67.6" y="64.8">PB6(XTAL1/TOSC1)</text>
<text x="60.5" y="68.8">10</text>
<text x="67.6" y="69.9">PB7(XTAL2/TOSC2)</text>
<text x="90.9" y="69.9">PD0(RXD)</text>
<text x="105.7" y="71.3">3</text>
<text x="105.7" y="68.8">2</text>
<text x="61.7" y="76.4">8</text>
<text x="67.6" y="77.5">GND</text>
<text x="90.8" y="77.5">PD3(INT1)</text>
<text x="90.8" y="75">PD2(INT0)</text>
<text x="91.1" y="72.4">PD1(TXD)</text>
<text x="105.7" y="76.4">5</text>
<text x="105.7" y="73.9">4</text>
<text x="61.7" y="81.5">7</text>
<text x="67.6" y="82.6">VCC</text>
<text x="88" y="80.1">PD4(XCK/T0)</text>
<text x="92.9" y="82.6">PD5(T1)</text>
<text x="105.7" y="81.5">11</text>
<text x="105.7" y="78.9">6</text>
<text x="90.7" y="87.7">PD7(AIN1)</text>
<text x="90.7" y="85.1">PD6(AIN0)</text>
<text x="105.7" y="86.6">13</text>
<text x="105.7" y="84">12</text>
<text x="89.7" y="95.3">PB1(OC1A)</text>
<text x="92" y="92.8">PB0(ICP)</text>
<text x="105.7" y="94.2">15</text>
<text x="105.7" y="91.6">14</text>
<text x="85.1" y="100.4">PB3(MOSI/OC2)</text>
<text x="86.3" y="97.8">PB2(SS/OC1B)</text>
<text x="105.7" y="101.8">18</text>
<text x="105.7" y="99.3">17</text>
<text x="105.7" y="96.7">16</text>
<text x="90.1" y="102.9">PB4(MISO)</text>
<text x="91.1" y="105.5">PB5(SCK)</text>
<text x="105.7" y="104.3">19</text>
<text x="79.5" y="117">1</text>
<text x="79.5" y="119.6">3</text>
<text x="87.9" y="117">2</text>
<text x="87.9" y="119.6">4</text>
<text x="79.5" y="122.1">5</text>
<text x="87.9" y="122.1">6</text>
<text x="193.2" y="134.8">3</text>
<text x="193.2" y="137.4">4</text>
<text x="200.2" y="134.8">1</text>
<text x="200.2" y="137.4">2</text>
<text x="40.2" y="142.4">10</text>
<text x="52.3" y="142.4">9</text>
<text x="41.4" y="147.5">6</text>
<text x="41.4" y="145">8</text>
<text x="52.3" y="147.5">5</text>
<text x="52.3" y="145">7</text>
<text x="41.4" y="152.6">2</text>
<text x="41.4" y="150.1">4</text>
<text x="52.3" y="152.6">1</text>
<text x="52.3" y="150.1">3</text>
<text x="165.3" y="157.7">2</text>
<text x="185" y="157.7">8</text>
<text x="185" y="160.2">7</text>
<text x="165.3" y="165.3">3</text>
<text x="185" y="162.8">6</text>
<text x="185" y="165.3">5</text>
<text x="63.3" y="186.6">IN</text>
<text x="65.8" y="190.3">GND</text>
<text x="68.4" y="186.6">OUT</text>
</g>
<g font-size="1.8" fill="#c90d0c">
<text x="71.1" y="119.4">SCK</text>
<text x="71.1" y="116.6">MISO</text>
<text x="91.9" y="119.3">MOSI</text>
<text x="91.9" y="116.9">+5</text>
<text x="71.1" y="122">RESET</text>
<text x="91.9" y="122">GND</text>
</g>
</svg>
